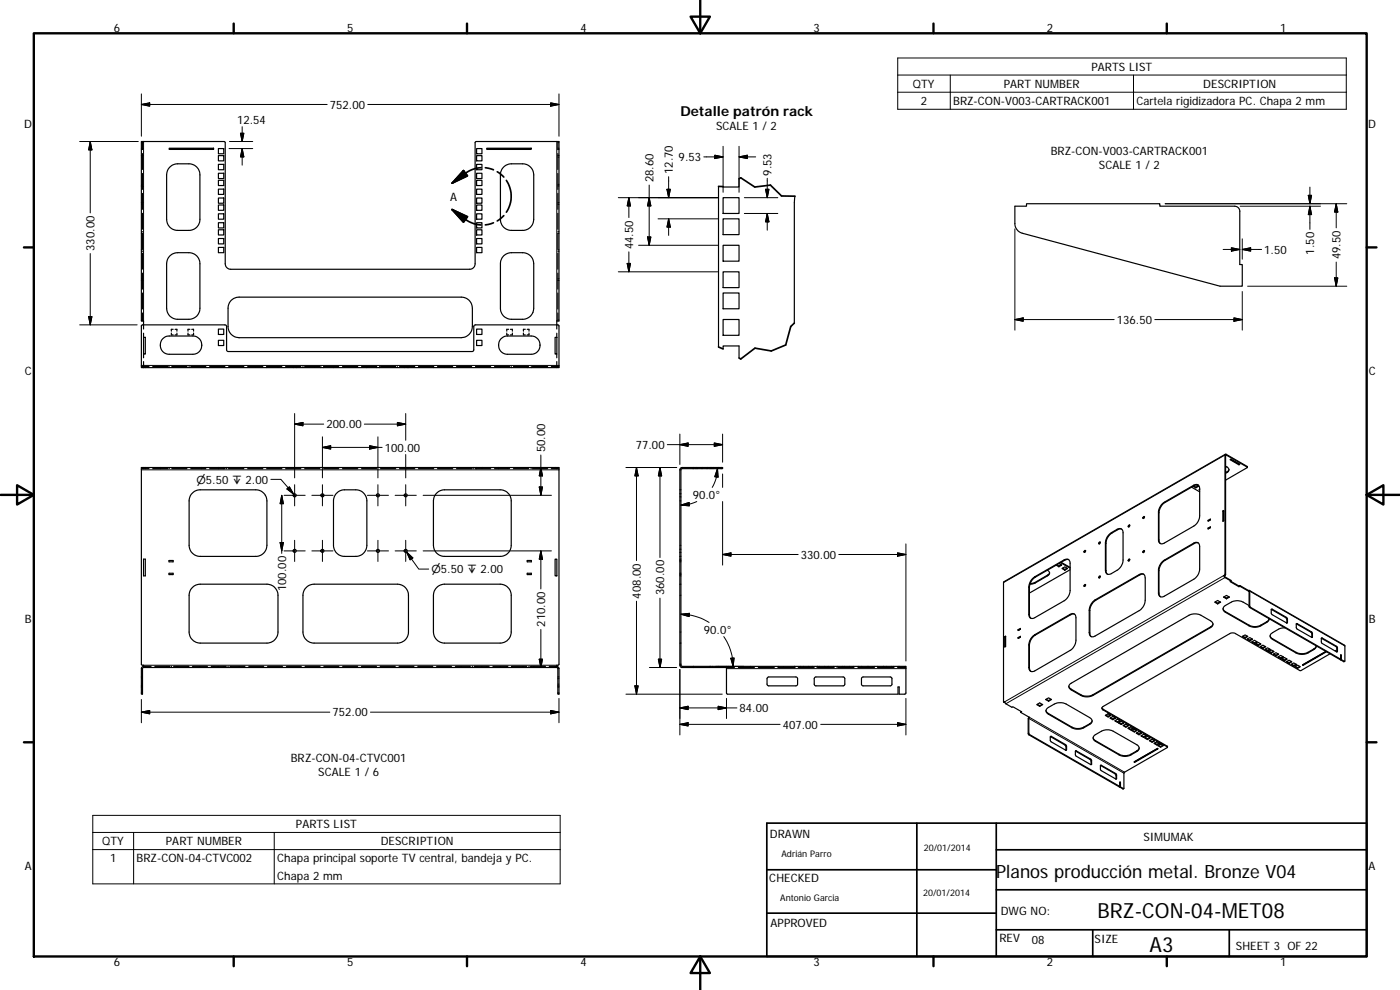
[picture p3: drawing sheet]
<svg xmlns="http://www.w3.org/2000/svg" width="420mm" height="297mm" viewBox="0 0 420 297" stroke-linecap="round" stroke-linejoin="round" font-family="sans-serif">
<g fill="none" stroke="#000" stroke-width=".36">
<path d="M42.4 44.5h.1M42.4 44.8h.1M42.4 55.8h.1M42.4 46.6h.1M42.7 44.5h.1M42.7 55.8h.1M42.7 46.6h.1M42.8 42.5l-.1 2.3M42.8 46.1v4.7M42.8 52v4.8M42.8 58v4.8M50.8 44.5h13.3v.3h-13.3z"/>
<path d="M51 50.1l.7-.5 1.2-.4 3.8-.1a3.3 3.3 0 0 1 3.3 3.4v13.3a3.3 3.3 0 0 1-3.3 3.3h-3.4a3.3 3.3 0 0 1-3.3-3.3v-13.3l.3-1.3zM65.5 44.6h1.7v1.5h-1.7zM65.5 49.3h1.7v1.6h-1.7zM65.5 54.1h1.7v1.6h-1.7zM65.5 59.4h1.7v1.6h-1.7zM65.5 56.7h1.7v1.6h-1.7zM65.5 52h1.7v1.6h-1.7zM65.5 46.7h1.7v1.6h-1.7zM143 44.6h1.6v1.5h-1.6zM143 49.3h1.6v1.6h-1.6zM143 54.1h1.6v1.6h-1.6zM143 59.4h1.6v1.6h-1.6z"/>
<path d="M143 56.7h1.6v1.6h-1.6zM143 52h1.6v1.6h-1.6zM143 46.7h1.6v1.6h-1.6zM146.1 44.5h13.3v.3h-13.3zM151.1 50.1l.8-.5 1.2-.4 3.7-.1a3.3 3.3 0 0 1 3.4 3.4v13.3a3.3 3.3 0 0 1-3.4 3.3h-3.3a3.3 3.3 0 0 1-3.3-3.3v-13.8l.4-1.2zM167.4 42.5l.1 2.3M167.4 46.1v4.7M167.4 52v4.8M167.4 58v4.8M167.4 44.5h.1M167.4 46.6h.1M167.4 55.8h.1"/>
<path d="M167.6 44.5h.2M167.6 44.8h.2M167.6 46.6h.2M167.6 55.8h.2M215.6 55.9v48.2M217 59.3h4.8v4.8h-4.8zM221.8 53.7v2.4l-4.8-.1M238.6 58.9l-.2 1.9v36.1M42.4 70h.1M42.4 75h.1M42.4 60.8h.1M42.7 70l.1 4.8"/>
<path d="M42.7 75h.1M42.7 60.8h.1M42.8 64v4.8M42.8 76v4.8M51 76.8l.7-.6 1.2-.4h3.8a3.3 3.3 0 0 1 3.3 3.3v13.4a3.3 3.3 0 0 1-3.3 3.3h-3.4a3.3 3.3 0 0 1-3.3-3.3v-13.4l.3-1.2zM65.5 71.6h1.7v1.6h-1.7zM65.5 64.2h1.7v1.6h-1.7zM65.5 68.9h1.7v1.6h-1.7zM65.5 66.8h1.7v1.6h-1.7zM65.5 61.5h1.7v1.6h-1.7zM65.5 74.2h1.7v1.6h-1.7zM143 71.6h1.6v1.6h-1.6z"/>
<path d="M143 64.2h1.6v1.6h-1.6zM143 68.9h1.6v1.6h-1.6zM143 66.8h1.6v1.6h-1.6zM143 61.5h1.6v1.6h-1.6zM143 74.2h1.6v1.6h-1.6zM151.1 76.8l.8-.6 1.2-.4h3.7a3.3 3.3 0 0 1 3.4 3.3v13.4a3.3 3.3 0 0 1-3.4 3.3h-3.3a3.3 3.3 0 0 1-3.3-3.3v-13.8l.4-1.2zM167.4 64v4.8M167.4 76v4.8M167.4 60.8h.1M167.4 75h.1M167.5 70l-.1 4.8M167.6 60.8h.2"/>
<path d="M167.6 75h.2M167.6 70h.2M217 65.7h4.8v4.7h-4.8zM217 73.6h4.8v4.8h-4.8zM304.6 61.9h3.5v-.8h40v.8h22.5a1.56 1.56 0 0 1 1.5 1.5v16h.7v6.5h-6.6l-59.4-15.9a3.1 3.1 0 0 1-2.2-2.9zM42.4 84.1h.1M42.5 97.6l25.2-.1 .3 .5v7l.5 .5h73.2l.5-.5v-7l.2-.4 25-.1 .4 .3v12.5h-125.4zM42.7 84.1h.1M42.8 82v4.7M42.8 87.9v4.8M42.8 93.9v2.4M43.1 98.7v-2.4h-.7v-53.8h24.9l.3 .2v36.4a1.65 1.65 0 0 0 1.6 1.7h71.7a1.65 1.65 0 0 0 1.7-1.7v-36.4l.3-.2h24.9v53.8h-.7v2.4"/>
<path d="M43.1 100v1.2M51.4 99.9v.6h.6M52 98.8h-.6v.6M52.5 98.8h.6v.6M53.1 99.9v.6h-.6M56.4 99.9v.6h.6M57 98.8h-.6v.6M57.5 98.8h.6v.6M58.1 99.9v.6h-.6M65.5 98.7h1.7v1.7h-1.7zM69.4 90.1l1.1-.7 1.3-.2h66.6a3.3 3.3 0 0 1 3.4 3.3v5.5a3.4 3.4 0 0 1-3.4 3.3h-66.6a3.3 3.3 0 0 1-3.4-3.3l.1-5.9 .4-1.3zM143 98.7h1.6v1.7h-1.6z"/>
<path d="M152.1 99.9v.6h.5M152.6 98.8h-.5v.6M153.2 98.8h.6v.6M153.8 99.9v.6h-.6M157.1 99.9v.6h.5M157.6 98.8h-.5v.6M158.2 98.8h.6v.6M158.8 99.9v.6h-.6M167.1 100v1.2M167.4 82v4.7M167.4 87.9v4.8M167.4 93.9v2.4"/>
<path d="M167.4 84.1h.1M167.6 84.1h.2M217 81.6h4.8v4.7h-4.8zM217 95.9h4.8v4.7h-4.8zM217 87.9h4.8v4.7h-4.8zM42.4 110h2.3M43.1 109.9v.2M43.1 101.2h.5v5h-.5zM43.1 106.2v1.2M43.1 108.5v1.2M43.1 110.2v.1M43.6 110v.1"/>
<path d="M43.6 110.2v.1M45.8 110h4.6M48.8 101.7l.9-.7 .7-.2h7.5a2.74 2.74 0 0 1 2.6 2.8 2.74 2.74 0 0 1-2.6 2.7h-7.1a2.76 2.76 0 0 1-2.5-1.6 2.76 2.76 0 0 1 .5-3zM50.7 110v.1M50.7 110.2v.1M51.6 110h4.5M52 110v.1M52 110.2v.1M56.8 110v.1M56.8 110.2v.1M57.2 110h4.6M62.9 110h4.6"/>
<path d="M65.5 102.1h1.7v1.6h-1.7zM68.6 110h4.6M74.3 110h4.6M80 110h4.6M80.1 110v.1M80.1 110.2v.1M83.4 110v.1M83.4 110.2v.1M85.7 110h4.6M88 110v.1M88 110.2v.1M88.9 110v.1"/>
<path d="M88.9 110.2v.1M90.9 110v.1M90.9 110.2v.1M91.4 110h4.6M96.3 110v.1M96.3 110.2v.1M97.1 110h4.6M97.2 110v.1M97.2 110.2v.1M100.1 110v.1M100.1 110.2v.1M102.8 110h4.6"/>
<path d="M108.5 110h4.6M110.1 110v.1M110.1 110.2v.1M113 110v.1M113 110.2v.1M113.9 110v.1M113.9 110.2v.1M114.2 110h4.6M119.9 110h4.6M121.3 110v.1M121.3 110.2v.1M122.2 110v.1"/>
<path d="M122.2 110.2v.1M122.6 110v.1M122.6 110.2v.1M125.6 110h4.6M130.1 110v.1M130.1 110.2v.1M131.3 110h4.6M137 110h4.6M142.7 110h4.6M143 102.1h1.6v1.6h-1.6zM148.4 110h4.5M150.3 101.7l.9-.7 .7-.2h7.5a2.74 2.74 0 0 1 2.7 2.8 2.74 2.74 0 0 1-2.7 2.7h-7.1a2.76 2.76 0 0 1-2.5-1.6 2.76 2.76 0 0 1 .5-3z"/>
<path d="M153.4 110v.1M153.4 110.2v.1M154.1 110h4.5M158.2 110v.1M158.2 110.2v.1M159.5 110v.1M159.5 110.2v.1M159.8 110h4.5M165.5 110h2.3M166.6 101.2h.5v5h-.5zM166.6 110v.1M166.6 110.2v.1"/>
<path d="M167.1 109.9v.1M167.1 106.2v1.2M167.1 108.5v1.2M167.1 110.2v.1M217 104.7v-.9h4.8v3.6M367.7 136.3l-66.5 38.3v36h.3l.3 .5 1.9 1.1 .3-.2 2.6 1.6-.2 .2M367.8 139.9l.2 .1a1.01 1.01 0 0 1 .8 1.1 1.01 1.01 0 0 1-1 .9M369.2 137.9l.2-.1 2.7 1.5-.3 .2zM369.3 137.8l2.6 1.4M371.8 139.3v.2M42.4 140.6h2.3M43.1 140.3v.1"/>
<path d="M43.1 140.5v.1M43.6 140.3v.1M43.6 140.5v.1M45.8 140.6h4.6M48.1 140.3v.1M48.1 140.5v.1M51.6 140.6h4.5M57.2 140.6h4.6M57.4 148.3l1-.9 1.3-.4h17.1a3.4 3.4 0 0 1 3.3 3.3v13.3a3.3 3.3 0 0 1-3.3 3.3h-16.7a3.3 3.3 0 0 1-3.3-3.3v-13.3l.2-1.3zM60.5 140.3v.1M60.5 140.5v.1M62.9 140.6h4.6"/>
<path d="M65.5 140.3v.1M65.5 140.5v.1M67.2 140.3v.1M67.2 140.5v.1M68 140.3v.1M68 140.5v.1M68.6 140.6h4.6M74.3 140.6h4.6M80 140.6h4.6M85.7 140.6h4.6M91.4 140.6h4.6M97.1 140.6h4.6"/>
<path d="M100.8 148.3l1-.9 .7-.3 4.3-.1a3.4 3.4 0 0 1 3.3 3.3v13.3a3.3 3.3 0 0 1-3.3 3.3h-3.4a3.3 3.3 0 0 1-3.3-3.3v-13.3l.2-1.3zM102.8 140.6h4.6M108.5 140.6h4.6M114.2 140.6h4.6M119.9 140.6h4.6M125.6 140.6h4.6M131.1 147.9l.7-.5 1.2-.4h17.1a3.4 3.4 0 0 1 3.3 3.3v13.3a3.3 3.3 0 0 1-3.3 3.3h-16.7a3.3 3.3 0 0 1-3.3-3.3v-13.3l.2-1.3zM131.3 140.6h4.6M137 140.6h4.6M142.2 140.3v.1M142.2 140.5v.1M142.7 140.6h4.6"/>
<path d="M143 140.3v.1M143 140.5v.1M144.6 140.3v.1M144.6 140.5v.1M148.4 140.6h4.5M149.6 140.3v.1M149.6 140.5v.1M154.1 140.6h4.5M159.8 140.6h4.5M162.1 140.3v.1M162.1 140.5v.1M165.5 140.6h2.3"/>
<path d="M166.6 140.3v.1M166.6 140.5v.1M167.1 140.3v.1M167.1 140.5v.1M204 149.1h.1M204 148.1h.1M204 147h.1M204.2 140.5l.5-.2h12.2v.3h-12.2l-.3 .2v58.8h-.4v-58.6zM204.2 149.1h.2M204.2 148.1h.2M204.2 147h.2M208 140.3v.1"/>
<path d="M208 140.5v.1M208.1 140.3v.1M208.1 140.5v.1M208.9 140.3v.1M208.9 140.5v.1M210.7 140.3v.1M210.7 140.5v.1M212.2 140.3v.1M212.2 140.5v.1M213.1 140.3v.1M213.1 140.5v.1M213.5 140.3v.1"/>
<path d="M213.5 140.5v.1M214 140.3v.1M214 140.5v.1M215.6 140.3v.1M215.6 140.5v.1M336.6 158.8h-.9l-2 1.1a3.9 3.9 0 0 0-1.8 3.1v8.2l.4 1.1M338.7 157.7l.2-.2a.27 .27 0 0 1 .1 .4 .27 .27 0 0 1-.4 0zM339.1 157.6l-.3 .5M343.2 155h.2a.29 .29 0 0 1 0 .4 .29 .29 0 0 1-.4 0zM343.5 155.1l-.3 .5M348.9 151l9.4-5.4a1.09 1.09 0 0 1 1.2-.1 1.09 1.09 0 0 1 .5 1.1v8.2a3.8 3.8 0 0 1-1.7 3.1l-8.9 5a1.07 1.07 0 0 1-1.2 .2 1.07 1.07 0 0 1-.5-1.2v-8.2a3.8 3.8 0 0 1 1.2-2.7zM357.6 146.2l2.4 1.4"/>
<path d="M358.1 145.9l.8 .5M358.3 145.8l.6 .4 .7-.4M358.9 146.2v.2M359 145.5l.7 .4-.8 .5M359.6 145.5l-1.2 .2-8.8 5.1a4 4 0 0 0-1.8 3v8.2l.5 1.1M360 146.8h.1M360 146.8l-.2 .1 .2 .1M362.6 156.1l.7-.4v.3l-.7 .4zM362.6 158.5l.2 .1M362.6 156.1l.2 .2M362.8 158.6h.1M363.3 158.3v-.2l-.7 .4"/>
<path d="M363.3 158.3l-.5 .3M363.3 158.3l-.7 .4v-.2M367 153.3l.3-.1v3.1l-.3 .1zM367 153.3l.2 .1M367.2 153.4v2.9M367.3 153.4h-.1M367.8 144.1l6.5-3.9-6.5-3.7v35.9l-.3 .4M368.8 140.8l-.2 .4-.8 .6M374.3 140.2v-.3l-6.3-3.6-.3 .1-.1 35.9-.3 .4M43.1 167.8h.5v5h-.5zM50.7 172h1.3v.4h-1.3zM50.7 168.2h1.3v.4h-1.3z"/>
<path d="M57.4 176.6l1-.9 1.3-.4h20.4a3.4 3.4 0 0 1 3.3 3.3v11a3.4 3.4 0 0 1-3.3 3.4h-20a3.4 3.4 0 0 1-3.3-3.4v-11.4zM92.2 176l.8-.5 1.3-.2h25a3.3 3.3 0 0 1 3.3 3.3v11a3.3 3.3 0 0 1-3.3 3.4h-25a3.4 3.4 0 0 1-3.4-3.4v-11.4l.5-1.2zM131.1 176.3l.7-.6 1.2-.4h17.1a3.4 3.4 0 0 1 3.3 3.3v11a3.4 3.4 0 0 1-3.3 3.4h-16.7a3.4 3.4 0 0 1-3.3-3.4v-11l.2-1.3zM158.2 168.2h1.3v.4h-1.3zM158.2 172h1.3v.4h-1.3zM166.6 167.8h.5v5h-.5zM204 175.3h.1M204 172h.1M204 172.4h.1M204 168.2h.1M204 168.6h.1M204 166.9h.1"/>
<path d="M204 165.8h.1M204 164.8h.1M204 172.8h.1M204 167.8h.1M204.2 175.3h.2M204.2 172h.2M204.2 172.4h.2M204.2 168.2h.2M204.2 168.6h.2M204.2 166.9h.2M204.2 165.8h.2M204.2 164.8h.2"/>
<path d="M204.2 172.8h.2M204.2 167.8h.2M310 173.4l9.4-5.4a1.08 1.08 0 0 1 1.2-.1 1.08 1.08 0 0 1 .6 1.1v8.2a3.8 3.8 0 0 1-1.8 3.1l-8.9 5a1.08 1.08 0 0 1-1.2 .2 1.08 1.08 0 0 1-.5-1.2v-8.2a3.9 3.9 0 0 1 1.2-2.7zM314.3 171.1a.87 .87 0 0 1 .7 .8 .87 .87 0 0 1-.6 .9l-4 2.3-1.3 .2M315 171.9l-.4 .5-4 2.4-1.4 .3M317 169.6l.8 .5M317.8 169.8v.3M317.8 169.1l.8 .4-.8 .6M318.3 168.8l2.9 1.7M318.5 168.7l2.7 1.5M318.5 169.4l-.7 .4-.6-.3M318.7 170.6l.9-.5 .8 .5-.8 .5z"/>
<path d="M318.9 170.5l.7 .4 .6-.4M319.6 170.9v.2M320.7 167.9l-1.1 .2-8.9 5.1a3.9 3.9 0 0 0-1.8 3v8.2l.5 1.1M321.2 170.9l-12.3 7M325.5 175.4l.2-.1 .1 .3-.4 .4zM325.8 165.2l-.3 .6M325.8 175.5l-.3 .5M329.9 172.9l.1-.1a.27 .27 0 0 1 .2 .4 .27 .27 0 0 1-.5 .1zM330.2 162.7l-.3 .5M330.2 172.9l-.3 .5M333 160.2l2.3-1.4a1.09 1.09 0 0 1 1.2-.1 1.09 1.09 0 0 1 .5 1.2v8.1a3.8 3.8 0 0 1-1.7 3.1l-1.8 1a1.08 1.08 0 0 1-1.2 .1 1.08 1.08 0 0 1-.5-1.1v-8.2a3.8 3.8 0 0 1 1.2-2.7zM338.7 167.9l.2-.2a.27 .27 0 0 1 .1 .4 .27 .27 0 0 1-.4 .1z"/>
<path d="M339.1 167.8l-.3 .5M343.1 165.4l.2-.2a.27 .27 0 0 1 .1 .4 .27 .27 0 0 1-.4 0zM343.2 172.3l-1.1 .2-13.3 7.6a3.9 3.9 0 0 0-1.7 3.1v7l.4 .8M343.5 165.3l-.3 .5M348.9 168.4l9.4-5.4a1.09 1.09 0 0 1 1.2-.1 1.09 1.09 0 0 1 .5 1.1v6.7a3.8 3.8 0 0 1-1.7 3.1l-8.9 5.1a1.06 1.06 0 0 1-1.2 .1 1.06 1.06 0 0 1-.5-1.1v-6.8a3.8 3.8 0 0 1 1.2-2.7zM359.6 162.9l-1.2 .2-8.8 5.1a3.9 3.9 0 0 0-1.8 3v6.8l.5 1.1M367.2 179.2l.9-.6 .9 .6-.9 .5zM367.3 172.7l2.1 1.4v.2M367.3 172.7l.2 .5 1.9 1.1M367.4 179.1l.7 .4M368.1 179.5v.2M368.8 179.1l-.7 .4"/>
<path d="M369.3 174.4l2.5 1.4 .3-.1M369.4 174.3l-.2 .2 2.6 1.5 .3-.1M371.8 175.8v.2M372.1 175.9l2.6 1.5M372.1 175.7v.2M372.1 175.7l2.6 1.5M374.7 177.2h.4v4.7l.1 .3 27.2 15.6-.2 .1-27.2-15.7-.1-4.8h-.2M374.7 177.2v.2M375 177.2l28.5 16.4 .1 4.8-1-.5M43.6 199.9v.2M45.3 199.9l-2.4 .1-.5 .4v7.9h.4v-7.7l.3-.3M46.5 199.9h4.5"/>
<path d="M50 199.9v.2M50.8 199.9v.2M51.4 199.9v.2M52.1 199.9h4.5M53.1 199.9v.2M56.4 199.9v.2M57.8 199.9h4.5M58.1 199.9v.2M60 199.9v.2M63.4 199.9h4.5M64.1 199.9v.2M65.5 199.9v.2"/>
<path d="M67.2 199.9v.2M67.6 199.9v.2M68.4 199.9v.2M69 199.9h4.5M74.7 199.9h4.5M80.3 199.9h4.5M85.9 199.9h4.5M91.6 199.9h4.5M97.2 199.9h4.5M102.8 199.9h4.5M108.5 199.9h4.5M114.1 199.9h4.5"/>
<path d="M119.7 199.9h4.5M125.4 199.9h4.5M131 199.9h4.5M136.7 199.9h4.5M141.8 199.9v.2M142.3 199.9h4.5M142.6 199.9v.2M143 199.9v.2M144.6 199.9v.2M146.1 199.9v.2M147.9 199.9h4.5M150.2 199.9v.2"/>
<path d="M152.1 199.9v.2M153.6 199.9h4.5M153.8 199.9v.2M157.1 199.9v.2M158.8 199.9v.2M159.2 199.9h4.5M159.4 199.9v.2M160.2 199.9v.2M164.8 199.9l2.5 .1 .4 .4 .1 7.9h-.4v-7.7l-.3-.3M166.6 199.9v.2M204 193h.1M204 199.6l.5 .7h8.6"/>
<path d="M204.2 193h.2M204.4 199.6l.3 .3h8.4M208.1 199.9v.4M213 199.9v.2M213.1 199.9v.4M213.1 199.9h58.8v8l-.4 .4h-1.6v-2.2h-.4v2.2h-51.1l-.4-.4v-8M213.9 199.9v.2M215.5 199.9v.2M218.5 199.9v.2M225.2 199.9v.2M233.5 199.9v.2M238.5 199.9v.2"/>
<path d="M240.1 199.9v.2M241.2 199.9v.2M242.8 199.9v.2M243.8 199.9v.2M245.2 199.9v.2M245.4 199.9v.2M245.9 199.9v.2M247.5 199.9v.2M248.6 199.9v.2M250.2 199.9v.2M251.2 199.9v.2M252.8 199.9v.2"/>
<path d="M253.4 199.9v.2M254.9 199.9v.2M256 199.9v.2M257.6 199.9v.2M258.6 199.9v.2M260.2 199.9v.2M260.8 199.9v.2M262.3 199.9v.2M263.4 199.9v.2M265 199.9v.2M265.2 199.9v.2M266.1 199.9v.2"/>
<path d="M267.7 199.9v.2M268.2 199.9v.2M269.5 199.9v.2M269.8 199.9v.2M269.9 199.9v.2M301.5 191l.2 .1v2.9M301.5 191l.3-.1v3.1l-.3 .1zM301.8 191.1h-.1M305.6 188.9l.6-.3v.2l-.6 .4zM305.6 188.9l.1 .1M305.6 191.3l.6-.4v.2l-.6 .4zM305.6 191.3l.1 .1"/>
<path d="M305.7 189v.1M305.7 191.4h.1M310 190.8l11.2-6.5a1.07 1.07 0 0 1 1.2-.1 1.07 1.07 0 0 1 .5 1.2v6.7a3.8 3.8 0 0 1-1.7 3.1l-10.7 6.1a1.09 1.09 0 0 1-1.2 .1 1.09 1.09 0 0 1-.5-1.2v-6.7a3.8 3.8 0 0 1 1.2-2.7zM322.5 184.3h-.9l-10.9 6.2a3.9 3.9 0 0 0-1.8 3.1v6.7l.5 1.1M327.9 180.6l.7-.6 13.3-7.6a1.08 1.08 0 0 1 1.3-.1 1.08 1.08 0 0 1 .5 1.1v6.7a3.9 3.9 0 0 1-1.8 3.1l-13.3 7.6a1.06 1.06 0 0 1-1.2 .2 1.06 1.06 0 0 1-.5-1.2v-6.7l.3-1.3zM364 187.2l-.5 .8-35.8 20.6-1.3 .3-1.4-.2-3.7-2-.5-.8M364.5 180.7l.9-.5 .9 .5-.9 .5zM364.7 180.6l.7 .4M365.4 181v.2M366.1 180.6l-.7 .4M372.8 191l.9-.5 .8 .5-.8 .5zM373 190.9l.7 .4 .6-.4"/>
<path d="M373.7 191.3v.2M374.2 191.8l.9-.5 .8 .5-.8 .5zM374.4 191.7l.7 .4 .6-.4M374.9 181.7l-1.8-1a3.9 3.9 0 0 0-3.6 0l-1.7 1a1.09 1.09 0 0 0-.7 1 1.09 1.09 0 0 0 .7 1l7.1 4.1a3.7 3.7 0 0 0 3.5 0l2-1.2 .5-1-.5 .8-2 1.2a3.9 3.9 0 0 1-3.5 0l-7.1-4.1-.7-.9M375.1 192.1v.2M375.6 192.6l.9-.5 .8 .5-.8 .5zM375.8 192.5l.7 .4 .6-.4M376.5 192.9v.2M376.8 193.2l.8-.5 .8 .5-.8 .5zM376.9 193.1l.7 .4 .7-.4M377.6 193.5v.2M378.2 194.1l.8-.5 .9 .5-.9 .4z"/>
<path d="M378.3 194l.7 .3 .7-.3M379 194.3v.2M379.6 194.9l.8-.5 .9 .5-.9 .4zM379.8 194.8l.6 .3 .7-.3M380.4 195.1v.2M380.7 195.5l.8-.5 .9 .5-.9 .5zM380.9 195.4l.6 .4 .7-.4M381.2 190.8l.5 .7 7.3 4.2a4.1 4.1 0 0 0 3.5 0l2-1.1 .5-.8M381.5 182.8h.3l4.3 2.5 .3 .4-.1 1.2-4.5-2.5-.3-.4zM381.5 182.8l4.4 2.6 .3 .4v1.1M381.5 195.8v.2M382.1 196.3l.8-.5 .9 .5-.9 .5z"/>
<path d="M382.3 196.2l.6 .4 .7-.4M382.9 196.6v.2M383.5 197.1l.9-.5 .8 .5-.8 .5zM383.7 197l.7 .4 .6-.4M384.4 197.4v.2M384.6 197.8l.9-.5 .8 .5-.8 .5zM384.8 197.7l.7 .4 .6-.4M385.5 198.1v.2M385.7 188.4l-1.7 .3-2.1 1.1a1.07 1.07 0 0 0-.7 1 1.07 1.07 0 0 0 .7 1.1l7.4 4.1a3.9 3.9 0 0 0 3.2-.1l2.2-1.3 .3-.8M386 198.6l.9-.5 .8 .5-.8 .5zM386.2 198.5l.7 .3 .6-.3M386.9 198.8v.3"/>
<path d="M387.4 199.4l.9-.5 .8 .5-.8 .5zM387.6 199.3l.7 .4 .6-.4M388.3 199.7v.2M388.8 199.9l.6 .4 .7-.4M389.1 187.2l4.4 2.5 .2 .3v1.3M389.1 187.1l4.6 2.6 .2 1.5-.2 .1-4.5-2.6zM396.5 191.5l4.6 2.6 .1 1.5M396.6 191.5l4.6 2.5 .1 1.6-4.6-2.6zM398.1 195.5l-7 4.1-.2-.1 7-4-6.8 3.9v.2M399.2 196.2l-9 5-19.4-11.1a1.77 1.77 0 0 0-1.7 0l-38.1 21.9a.54 .54 0 0 0-.3 .5 .54 .54 0 0 0 .3 .5l19.4 11.2-13 7.5-.1 4.9-1-.5M401.2 195l-.5 .3M402.4 196.7h.1"/>
<path d="M402.4 198l.9 .5 .3-.1M402.6 197.9l-.2 .1M402.6 196.6v1.3M402.6 196.6l-.2-.1v1.5M402.6 196.6l-.2 .1M42.4 206.1h.1M42.4 205.8h.1M42.4 203.1h.1M42.7 206.1h.1M42.7 205.8h.1M42.7 203.1h.1M43.1 200.3h124"/>
<path d="M43.6 200.2v.1M50 200.2v.1M50.8 200.2v.1M51.4 200.2v.1M53.1 200.2v.1M56.4 200.2v.1M58.1 200.2v.1M60 200.2v.1M64.1 200.2v.1M65.5 200.2v.1M67.2 200.2v.1M67.6 200.2v.1"/>
<path d="M68.4 200.2v.1M141.8 200.2v.1M142.6 200.2v.1M143 200.2v.1M144.6 200.2v.1M146.1 200.2v.1M150.2 200.2v.1M152.1 200.2v.1M153.8 200.2v.1M157.1 200.2v.1M158.8 200.2v.1M159.4 200.2v.1"/>
<path d="M160.2 200.2v.1M166.6 200.2v.1M167.1 200.3a.53 .53 0 0 1 0-.6 .53 .53 0 0 1 .5-.2l.2-59.2h-125.4l.1 59.2a.53 .53 0 0 1 .5 .2 .53 .53 0 0 1 .1 .6M167.4 206.1h.1M167.4 203.1h.1M167.4 205.8h.1M167.6 206.1h.2M167.6 203.1h.2M167.6 205.8h.2M213 200.2v.1M213.1 200.3h7.3M213.9 200.2v.1"/>
<path d="M215.5 200.2v.1M218.5 200.2v.1M221.6 200.3h4.8M225.2 200.2v.1M227.6 200.3h4.8M230.4 203.2l8.6-.1 .3 .4v1.9l-.4 .4h-8.3l-.4-.5v-1.7zM233.5 200.2v.1M233.6 200.3h4.8M238.5 200.2v.1M239.6 200.3h4.7M240.1 200.2v.1M241.2 200.2v.1"/>
<path d="M242.8 200.2v.1M243.8 200.2v.1M244.5 203.3l.4-.2h8.3l.3 .5v1.7l-.5 .5h-8.3l-.3-.5zM245.2 200.2v.1M245.4 200.2v.1M245.5 200.3h4.8M245.9 200.2v.1M247.5 200.2v.1M248.6 200.2v.1M250.2 200.2v.1M251.2 200.2v.1M251.5 200.3h4.8"/>
<path d="M252.8 200.2v.1M253.4 200.2v.1M254.9 200.2v.1M256 200.2v.1M257.5 200.3h4.8M257.6 200.2v.1M258.6 203.3l.4-.2h8.3l.4 .4v1.9l-.5 .4h-8.3l-.4-.5zM258.6 200.2v.1M260.2 200.2v.1M260.8 200.2v.1M262.3 200.2v.1M263.4 200.2v.1"/>
<path d="M263.5 200.3h4.8M265 200.2v.1M265.2 200.2v.1M266.1 200.2v.1M267.7 200.2v.1M268.2 200.2v.1M269.5 200.3h2.4M269.5 200.2v.1M269.8 200.2v.1M269.9 200.2v.1M301.2 210.7l.3 .1M301.6 210.7l-.1 .1"/>
<path d="M306.4 213.8l2.5 1.4-.1 .4v4.4l.1 .4 27.2 15.6-.2 .1-27.1-15.6-.2-.3v-4.5l.2-.5M306.4 213.5v.3M311.1 211.4l.9-.5 .9 .5-.9 .5zM311.3 211.3l.7 .4M312 211.7v.2M312.7 211.3l-.7 .4M313.8 209.9l.9-.5 .9 .5-.9 .5zM313.9 213.2l.5 .7 7.3 4.3a4 4 0 0 0 3.5 0l2.3-1.4 .3-.6M314 209.8l.7 .4M314.2 212.6l2.8-1.6 2.1-.1 7.9 4.4a1.08 1.08 0 0 1 .8 1 1.08 1.08 0 0 1-.8 1.1l-2.7 1.3h-1.7l-7.9-4.4a1.03 1.03 0 0 1-.5-1.7zM314.7 210.2v.2M315.4 209.8l-.7 .4"/>
<path d="M321.1 205.3l35.7-20.7a4.1 4.1 0 0 1 3.6 0l2.9 1.7a1.07 1.07 0 0 1 .7 1 1.07 1.07 0 0 1-.7 1l-35.3 20.4a4.1 4.1 0 0 1-3.6 0l-2.9-1.7a1.05 1.05 0 0 1-.4-1.7zM330.7 212.4l.3 .4 19.3 11.1 .1 .3M331.7 214.7l.9-.5 .8 .5-.8 .4zM331.9 214.5l.7 .4 .6-.4M332.6 214.9v.2M333.1 215.5l.9-.5 .8 .5-.8 .4zM333.3 215.3l.7 .4 .6-.4M334 215.7v.2M334.5 216.3l.9-.5 .8 .5-.8 .4zM334.7 216.2l.7 .4 .6-.4M335.4 216.6v.1M335.6 216.9l.9-.5 .8 .5-.8 .5z"/>
<path d="M335.8 216.8l.7 .4 .7-.4M336.5 217.2v.2M337 217.7l.9-.5 .9 .5-.9 .5zM337.2 217.6l.7 .4 .7-.4M337.9 218v.2M338.5 218.5l.8-.4 .9 .4-.9 .5zM338.7 218.4l.6 .4 .7-.4M339.3 218.8v.2M339.6 219.2l.8-.5 .9 .5-.9 .4zM339.8 219.1l.6 .4 .7-.4M340.4 219.5v.1M341 220l.8-.5 .9 .5-.9 .5z"/>
<path d="M341.2 219.9l.6 .4 .7-.4M388.6 200l.8-.4 .8 .4-.8 .5zM389.4 200.3v.2M315.2 221l4.4 2.5 .3 .5v1.1M315.3 220.9l4.5 2.5 .3 .5v1.1l-.3 .1-4.4-2.6-.2-.4zM322.8 225.3l4.6 2.7v1.4M322.8 225.3l4.6 2.6 .2 1.5h-.3l-4.4-2.6zM328.1 221.3l.7 1 7.1 4a3.9 3.9 0 0 0 3.5 0l2-1.2 .5-.7M328.5 220.6l2-1.2a3.9 3.9 0 0 1 3.6 0l7.1 4.1a1.09 1.09 0 0 1 .7 1 1.09 1.09 0 0 1-.7 1l-1.8 1a3.7 3.7 0 0 1-3.5 0l-7.1-4.1a1.06 1.06 0 0 1-.7-.8 1.06 1.06 0 0 1 .4-1zM330.3 229.7l4.4 2.5 .2 .3v1.3M330.3 229.6l4.7 2.6 .1 1.5h-.3l-4.4-2.5zM336.1 236.2l.9 .5 .3-.1"/>
<path d="M336.3 234.7v1.4M336.3 234.7l-.2 .1M336.3 236.1l-.2 .1M336.3 234.7l-.2-.1v1.6M340.3 228.6l7.1-4 .2 .1-7.1 4zM340.5 228.5v.2M341.8 220.3v.2M342.4 220.8l.8-.5 .9 .5-.9 .5zM342.6 220.7l.6 .4 .7-.4M343.2 221.1v.2M343.5 221.4l.9-.5 .8 .5-.8 .5zM343.7 221.3l.7 .4 .6-.4"/>
<path d="M344.4 221.7v.2M344.9 222.3l.9-.5 .8 .5-.8 .4zM345.1 222.1l.7 .4 .6-.4M345.8 222.5v.2M346.3 223.1l.9-.5 .8 .5-.8 .4zM346.5 222.9l.7 .4 .6-.4M347.2 223.3v.2M347.4 224.6l-6.9 3.9M347.4 223.7l.9-.5 .9 .5-.9 .5zM347.6 223.6l.7 .4 .7-.4M348.3 224v.2"/>
<circle cx="88.4" cy="148.6" r=".45"/>
<circle cx="96.8" cy="148.6" r=".46"/>
<circle cx="113.4" cy="148.6" r=".46"/>
<circle cx="121.7" cy="148.6" r=".45"/>
<circle cx="88.4" cy="165.3" r=".45"/>
<circle cx="96.8" cy="165.3" r=".46"/>
<circle cx="113.4" cy="165.3" r=".46"/>
<circle cx="121.7" cy="165.3" r=".45"/>
<circle cx="325.5" cy="165.4" r=".28"/>
<circle cx="330" cy="162.8" r=".29"/>
</g>
<g fill="none" stroke="#000" stroke-width=".3">
<path d="M269.4 17.4h134.6v15.4h-134.6zM42.4 28.2v12.7M42.4 31.3l2.5-.4v1zM42.4 31.3h55.8M72.2 40h1l-.5 2.5zM72.7 38v4.5M110.4 31.3h57.4M165.3 30.9l2.5 .4-2.5 .6zM167.8 28.2v12.7M269.4 22.5h134.6M269.4 27.7h134.6M285.2 22.5v10.3"/>
<path d="M340.2 22.5v10.3M23.9 42.5h17.6M27.1 42.5v21.4M27.1 42.5l.5 2.5h-1zM42.4 47.1h.1M42.4 55.3h.1M42.4 42.8h.1M42.7 47.1h.1M42.7 55.3h.1M42.7 42.8h.1M43.1 42.5v53.8M68.7 44.6h7.2"/>
<path d="M68.9 42.5h7M72.7 44.6v5M72.7 44.6l.5 2.5h-1zM167.1 42.5v53.8M167.4 55.3h.1M167.4 42.8h.1M167.4 47.1h.1M167.6 55.3h.2M167.6 42.8h.2M167.6 47.1h.2M185.6 59.3h29.8M188.7 59.3v6"/>
<path d="M188.7 59.3l.5 2.5h-1zM194.8 55.5v18.1M194.8 59.3l.5 2.5h-1zM200.2 56.8h1l-.5 2.5zM200.7 53v6.3M211.2 47.1h5.8M214.5 46.6l2.5 .5-2.5 .5zM217 43.9v13.8M221.8 47.1h5M221.8 43.9v13.8M221.8 47.1l2.5-.5v1zM223.4 59.3h10"/>
<path d="M229.8 56.8h1l-.5 2.5zM230.3 53.5v5.8M392.6 58.6h1l-.5 2.5zM393.1 56.1v5M27.1 76.1v21.4M42.4 69.5h.1M42.4 61.3h.1M42.4 75.5h.1M42.7 69.5h.1M42.7 61.3h.1M42.7 75.5h.1M167.4 61.3h.1"/>
<path d="M167.4 75.5h.1M167.4 69.5h.1M167.6 61.3h.2M167.6 75.5h.2M167.6 69.5h.2M188.2 79h1l-.5 2.6zM188.7 75.6v6M191.7 73.6h23.7M194.3 71.1h1l-.5 2.5zM197.5 65.7h17.9M200.7 65.7v4.9M200.7 65.7l.5 2.4h-1z"/>
<path d="M223.4 64.1h10M230.3 64.1v5M230.3 64.1l.5 2.5h-1zM304.6 68.7v30.4M349.7 61.1h54.5M367.1 74.8h5M369.6 74.3l2.5 .5-2.5 .6zM372.2 61.9h24.1M372.8 71.7v6.1M372.8 74.8l2.5-.5v1.1zM372.8 74.8h5.8M393.1 61.9l.5 2.5h-1z"/>
<path d="M393.1 61.9v6.9M401 78.6v7.3M401 61.1v7.3M401 61.1l.5 2.5h-1zM23.9 97.5h17.3M26.6 95h1l-.5 2.5zM42.4 83.6h.1M42.4 96h.1M42.7 83.6h.1M42.7 96h.1M167.4 83.6h.1M167.4 96h.1"/>
<path d="M167.6 83.6h.2M167.6 96h.2M185.6 81.6h29.8M304.6 95.9l2.5-.5v1zM304.6 95.9h29.8M346.6 95.9h26.2M370.3 95.4l2.5 .5-2.5 .5zM372.8 87.5v11.6M374.4 85.9h29.8M400.5 83.4h1l-.5 2.5zM42.4 109.6h125.4M42.8 110v.1"/>
<path d="M42.8 110.2v.1M60.1 110v.1M60.1 110.2v.1M76.8 110v.1M76.8 110.2v.1M94.3 110v.1M94.3 110.2v.1M103.4 110v.1M103.4 110.2v.1M106.8 110v.1M106.8 110.2v.1M119.3 110v.1"/>
<path d="M119.3 110.2v.1M133.4 110v.1M133.4 110.2v.1M150.1 110v.1M150.1 110.2v.1M167.4 110v.1M167.4 110.2v.1M88.4 127.3l2.5-.6v1.1zM88.4 127.3h8.7M88.4 124.1v19.3M96.8 134.2l2.4-.5v1zM96.8 134.2h17.9"/>
<path d="M96.8 131.1v12.3M109.3 127.3h12.5M110.9 133.7l2.5 .5-2.5 .5zM113.4 131.1v12.3M119.3 126.7l2.5 .6-2.5 .5zM121.8 124.1v8M121.8 136.4v7M162.3 136.5v12.1M200.3 133.4h16.6M204 133.4l2.5-.5v1zM204 130.2v9.2M214.4 132.9l2.5 .5-2.5 .5z"/>
<path d="M216.9 130.2v8.5M368 136.3l-.2 .3-.2-.1-66.4 38.3M374.3 139.9v.2M42.4 141h125.4M42.8 140.3v.1M42.8 140.5v.1M50.8 140.3v.1M50.8 140.5v.1M57.9 140.3v.1M57.9 140.5v.1M67.5 140.3v.1M67.5 140.5v.1"/>
<path d="M68.5 140.3v.1M68.5 140.5v.1M81.3 143.8h3l3.8 4.5M84.5 148.6v17.5M84.5 148.6l.6 2.5h-1zM85.2 148.6h6.4M86.1 146.7l.8-.6 1.2 2.2zM88.4 145.4v6.4M93.6 148.6h6.3M96.8 145.4v6.4M110.2 148.6h6.4M113.4 145.4v6.4"/>
<path d="M118.6 148.6h6.3M121.8 145.4v6.4M127 148.6h38.5M141.7 140.3v.1M141.7 140.5v.1M142.7 140.3v.1M142.7 140.5v.1M152.3 140.3v.1M152.3 140.5v.1M159.4 140.3v.1M159.4 140.5v.1M161.8 146.1h1l-.5 2.5z"/>
<path d="M162.3 140.3l.5 2.5h-1zM167.4 140.3v.1M167.4 140.5v.1M187.8 140.3h15.3M191 140.3v27.9M191 140.3l.5 2.5h-1zM198.1 140.3v27M198.1 140.3l.5 2.5h-1zM204 150.3h.1M204 141h.4M204.2 150.3h.2M204.4 151.6l2.4-.8 .1 1z"/>
<path d="M204.7 140.3v.3M209.1 150.5a11.4 11.4 0 0 1-4.7 1.1M209.4 140.3v.1M209.4 140.5v.1M210.7 140.3v.1M210.7 140.5v.1M210.9 140.3v.1M210.9 140.5v.1M215.3 140.6l.2 2.6-1-.2zM215.3 140.6a11 11 0 0 1-1.2 5l-.3 .6M216.4 140.3v.1M216.4 140.5v.1"/>
<path d="M216.5 140.3v.3M216.9 142.2v4M216.9 150.5v19M333.5 159.8l.2 .1M335.3 158.8l.2 .1M347.7 153.7l.1 .1M349.4 150.7l.2 .1M358.3 145.6l.1 .1M368.2 141.6v.2M84.1 162.8h1l-.6 2.5zM85.2 165.3h6.4M88.4 162.1v6.4"/>
<path d="M93.6 165.3h6.3M96.8 162.1v6.4M110.2 165.3h6.4M113.4 162.1v6.4M118.6 165.3h6.3M121.8 162.1v6.4M122 165.7l3.7 5.1h3M122 165.7l1.9 1.7-.8 .6zM127 165.3h38.5M162.3 165.3v11.4M162.3 165.3l.5 2.5h-1zM198.1 179.5v20.8"/>
<path d="M204 163.6h.1M204 178.6h.1M204.2 163.6h.2M204.2 178.6h.2M216.9 166.4l2.5-.5v1zM216.9 166.4h22.6M251.7 166.4h20.2M269.4 165.9l2.5 .5-2.5 .5zM271.9 163.2v35.1M308.8 176.1l.1 .1M310.5 173.1l.2 .1M310.6 174.8v.1"/>
<path d="M314.4 172.6v.2M319.4 168l.2 .1M331.8 171.1l.1 .1M331.8 162.9l.1 .1M341.9 172.4l.2 .1M347.7 177.9l.1 .1M347.7 161.9l.1 .1M347.7 171.1l.1 .1M349.4 168.1l.2 .1M358.3 163l.1 .1M367.3 172.7l-65.8 37.9M367.5 172.6l.1 .1"/>
<path d="M367.6 172.3l.2 .1M367.6 173.3l-65.7 37.9M374.7 177.4l.2 .1M375.1 177.4l28.5 16.4M43.1 199.6h124M53.3 199.9v.2M56.7 199.9v.2M67.3 199.9v.2M69.2 199.9v.2M71.8 199.9v.2M138.4 199.9v.2M140.9 199.9v.2"/>
<path d="M142.9 199.9v.2M153.5 199.9v.2M156.8 199.9v.2M161.8 197.8h1l-.5 2.5zM162.3 188.9v11.4M191 180.4v27.9M197.6 197.8h1l-.5 2.5zM204 189.6h.1M204 199.3h.4M204.2 189.6h.2M204.4 184.3l2.5-.3-.1 1zM204.4 184.3a16.2 16.2 0 0 1 8.4 2.5"/>
<path d="M214.7 199.9h8.5M216.4 199.9v.2M217.2 191a15.8 15.8 0 0 1 2.8 8.9M219.3 197.5l1-.1-.3 2.5zM221.9 199.9v.2M235.2 199.9v.2M248.5 199.9v.2M261.9 199.9v.2M271.5 199.9v.2M308.8 193.5l.1 .1M308.8 184.3l.1 .1M310.5 190.4l.2 .1"/>
<path d="M321.2 184.3l.1 .1M326.9 183.1l.2 .1M326.9 189.8l.2 .1M328.6 180l.2 .1M363.3 188.1v.2M367.8 183.5v.2M374.9 187.6v.2M375.1 181.9l-.2 .1M375.2 182.2l-.1 .1M378.4 187.6v.2M380.1 186.6v.2M381.8 182.8l-.2 .1"/>
<path d="M381.9 191.7v.2M386.1 185.3l-.2 .1M386.4 186.8l-.2 .1M386.4 185.7l-.2 .1M389 195.7v.2M389.3 187.1l-.2 .1M392.5 195.7v.2M393.6 189.6l-.1 .1M393.9 191.1l-.2 .1M393.9 190.1l-.2 .1M394.3 194.7v.2M396.8 191.4l-.2 .1"/>
<path d="M401.1 193.9l-.1 .1M401.4 195.4l-.2 .1M401.4 194.4l-.2 .1M403.4 198.4l-.1 .1M42.4 203.6h.1M42.4 207.9h.4M42.4 205.3h.1M42.4 213.7l2.5-.5v1zM42.4 213.7h56.6M42.4 200.6h.1M42.4 209.9v7M42.7 203.6h.1"/>
<path d="M42.7 205.3h.1M42.7 200.6h.1M53.3 200.2v.1M56.7 200.2v.1M67.3 200.2v.1M69.2 200.2v.1M71.8 200.2v.1M111.2 213.7h56.6M138.4 200.2v.1M140.9 200.2v.1M142.9 200.2v.1M153.5 200.2v.1"/>
<path d="M156.8 200.2v.1M165.3 213.2l2.5 .5-2.5 .5zM167.4 200.6h.1M167.4 203.6h.1M167.4 207.9h.4M167.4 205.3h.1M167.6 200.6h.2M167.6 203.6h.2M167.6 205.3h.2M167.8 209.5v7.4M187.8 208.3h29M190.5 205.8h1l-.5 2.5z"/>
<path d="M194.9 200.3h8.2M204 217.3l2.5-.5v1zM204 212.4l2.5-.5v1zM204 217.3h30.1M204 212.4h17.2M204 200.9v19.6M215.5 211.9l2.5 .5-2.5 .5zM216.4 200.2v.1M218 209.5v6.1M218 200.6h53.9M221.9 200.2v.1M235.2 200.2v.1"/>
<path d="M246.3 217.3h25.6M248.5 200.2v.1M261.9 200.2v.1M269.4 216.8l2.5 .5-2.5 .5zM271.5 200.2v.1M271.9 209.5v11M301.3 210.7l.2 .1M308.8 215.6l28.5 16.4M308.8 200.2l.1 .1M308.9 215.2l28.6 16.5M314.7 214.1v.2M321.5 206.8v.2"/>
<path d="M321.7 218.2v.2M324.4 208.5v.2M325.2 218.2v.2M327 217.2v.2M328 208.5v.2M331 212.8v.2M308.8 220l-.2 .2M308.9 220.4l-.1 .1M315.5 220.9l-.2 .1M319.8 223.4l-.2 .1M320.1 223.9l-.2 .1M320.1 224.9l-.2 .1"/>
<path d="M323 225.3l-.2 .1M327.3 227.8l-.2 .1M327.6 228.2l-.2 .1M327.6 229.3l-.2 .1M328.8 222.2v.2M330.5 229.6l-.1 .1M334.8 232.1l-.1 .1M335.1 233.6l-.2 .1M335.1 232.6l-.2 .1M335.9 226.3v.2M337.1 236.6l-.1 .1M339.4 226.3v.2"/>
<path d="M341.2 225.3v.2M350.3 223.9v.2M27.8 244.6h140.3v20.6h-140.3zM27.8 249.8h140.3M27.8 254.9h140.3M40.1 249.8v15.4M82.3 249.8v15.4"/>
</g>
<circle cx="336.1" cy="234.8" r=".18" fill="#000"/>
<g fill="none" stroke="#000" stroke-width=".51">
<path d="M139.1 51.2l1.2 1.6-4.6 2.2zM144.4 50.3a8.6 8.6 0 0 0-4.7 1.7l-4 3M145.7 50.3l2.4 .6M149.2 51.5l2 1.6M152 54.1a8.6 8.6 0 0 1 0 9.6M215.6 55.9l1.4 .1M221.8 53.7l.5-.4 4.2 2.8 4.7-.6 3.4 3.3 4 .1M135.7 62.9l4 2.9a8.6 8.6 0 0 0 4.7 1.7M135.7 62.9l4.6 2.1-1.2 1.7zM148.1 66.8l-2.4 .7M151.2 64.7l-2 1.6M238.4 96.9l-1.1 1.1-1.5 5.5-4.3 1.8-4.9-.8-4.3 3.2-.5-.3"/>
<path d="M215.6 104.1l1.4 .6M230.1 247h180.1v40h-180.1zM275.2 247v40M299 255h111.2M299 247v40M230.1 274h68.9M230.1 261h68.9M299 279h111.2M299 267h111.2M327.9 279v8M368.9 279v8"/>
</g>
<g fill="none" stroke="#000" stroke-width=".71">
<path d="M10.1 10h400.1v277h-400.1zM70.1 7.1v2.9M140.2 7.1v2.9M207.3 5h5.8l-2.9 5zM210.2 0v10M280.2 7.1v2.9M350.2 7.1v2.9M7.2 74.2h2.9M410.2 74.2h2.9M.2 148.5h9.9M5.1 145.6l5 2.9-5 2.9zM410.2 148.5l5-2.9v5.8z"/>
<path d="M410.2 148.5h9.9M7.2 222.7h2.9M410.2 222.7h2.9M70.1 287v2.9M140.2 287v2.9M210.2 287l2.9 5h-5.8zM210.2 287v10M280.2 287v2.9M350.2 287v2.9"/>
</g>
<path d="M139.1 51.2l1.2 1.6-4.6 2.2zM135.7 62.9l4.6 2.1-1.2 1.7z" fill="#000" stroke="#000" stroke-width=".51"/>
<g fill="#000" stroke="#000" stroke-width=".3">
<path d="M42.4 31.3l2.5-.4v1zM72.2 40h1l-.5 2.5zM165.3 30.9l2.5 .4-2.5 .6zM27.1 42.5l.5 2.5h-1zM72.7 44.6l.5 2.5h-1zM200.2 56.8h1l-.5 2.5zM214.5 46.6l2.5 .5-2.5 .5zM221.8 47.1l2.5-.5v1zM229.8 56.8h1l-.5 2.5zM392.6 58.6h1l-.5 2.5zM188.2 79h1l-.5 2.6zM188.7 59.3l.5 2.5h-1z"/>
<path d="M194.3 71.1h1l-.5 2.5zM194.8 59.3l.5 2.5h-1zM200.7 65.7l.5 2.4h-1zM230.3 64.1l.5 2.5h-1zM369.6 74.3l2.5 .5-2.5 .6zM372.8 74.8l2.5-.5v1.1zM393.1 61.9l.5 2.5h-1zM401 61.1l.5 2.5h-1zM26.6 95h1l-.5 2.5zM304.6 95.9l2.5-.5v1zM370.3 95.4l2.5 .5-2.5 .5zM400.5 83.4h1l-.5 2.5z"/>
<path d="M88.4 127.3l2.5-.6v1.1zM96.8 134.2l2.4-.5v1zM110.9 133.7l2.5 .5-2.5 .5zM119.3 126.7l2.5 .6-2.5 .5zM204 133.4l2.5-.5v1zM214.4 132.9l2.5 .5-2.5 .5zM84.5 148.6l.6 2.5h-1zM86.1 146.7l.8-.6 1.2 2.2zM161.8 146.1h1l-.5 2.5zM162.3 140.3l.5 2.5h-1zM191 140.3l.5 2.5h-1zM198.1 140.3l.5 2.5h-1z"/>
<path d="M204.4 151.6l2.4-.8 .1 1zM215.3 140.6l.2 2.6-1-.2zM84.1 162.8h1l-.6 2.5zM122 165.7l1.9 1.7-.8 .6zM162.3 165.3l.5 2.5h-1zM216.9 166.4l2.5-.5v1zM269.4 165.9l2.5 .5-2.5 .5zM161.8 197.8h1l-.5 2.5zM197.6 197.8h1l-.5 2.5zM204.4 184.3l2.5-.3-.1 1zM219.3 197.5l1-.1-.3 2.5zM42.4 213.7l2.5-.5v1z"/>
<path d="M165.3 213.2l2.5 .5-2.5 .5zM190.5 205.8h1l-.5 2.5zM204 217.3l2.5-.5v1zM204 212.4l2.5-.5v1zM215.5 211.9l2.5 .5-2.5 .5zM269.4 216.8l2.5 .5-2.5 .5z"/>
</g>
<g font-size="6.3">
<text x="329.4" y="275.4">BRZ-CON-04-MET08</text>
<text x="345" y="285.6">A3</text>
</g>
<text font-size="5.5" x="298.9" y="263.4">Planos producción metal. Bronze V04</text>
<text font-size="4.1" x="204.2" y="34.8">Detalle patrón rack</text>
<g font-size="3.5">
<text x="34.2" y="9.6">6</text>
<text x="104.2" y="9.6">5</text>
<text x="174.2" y="9.6">4</text>
<text x="244.2" y="9.6">3</text>
<text x="314.2" y="9.6">2</text>
<text x="384.2" y="9.6">1</text>
<text x="327.6" y="21.3">PARTS LIST</text>
<text x="274" y="26.4">QTY</text>
<text x="301.3" y="26.4">PART NUMBER</text>
<text x="361.1" y="26.4">DESCRIPTION</text>
<text x="99" y="32.6">752.00</text>
<text x="276.3" y="31.5">2</text>
<text x="286.1" y="31.5">BRZ-CON-V003-CARTRACK001</text>
<text x="341" y="31.6">Cartela rigidizadora PC. Chapa 2 mm</text>
<text x="7.3" y="38.4">D</text>
<text x="71.2" y="37.2">12.54</text>
<text x="214.9" y="39.1">SCALE 1 / 2</text>
<text x="410.6" y="38.4">D</text>
<text x="315.3" y="46.7">BRZ-CON-V003-CARTRACK001</text>
<text x="201.9" y="52.2" transform="rotate(-90 201.9 52.2)">12.70</text>
<text x="203.7" y="48.4">9.53</text>
<text x="231.5" y="52.7" transform="rotate(-90 231.5 52.7)">9.53</text>
<text x="329.8" y="50.8">SCALE 1 / 2</text>
<text x="196.1" y="54.7" transform="rotate(-90 196.1 54.7)">28.60</text>
<text x="135.1" y="60.2">A</text>
<text x="28.4" y="75.3" transform="rotate(-90 28.4 75.3)">330.00</text>
<text x="190" y="74.8" transform="rotate(-90 190 74.8)">44.50</text>
<text x="379.4" y="76.1">1.50</text>
<text x="394.4" y="76.4" transform="rotate(-90 394.4 76.4)">1.50</text>
<text x="402.3" y="77.9" transform="rotate(-90 402.3 77.9)">49.50</text>
<text x="335.2" y="97.2">136.50</text>
<text x="7.4" y="112.6">C</text>
<text x="410.8" y="112.6">C</text>
<text x="97.9" y="128.5">200.00</text>
<text x="115.5" y="135.5">100.00</text>
<text x="163.6" y="135.7" transform="rotate(-90 163.6 135.7)">50.00</text>
<text x="190.8" y="134.7">77.00</text>
<text x="207.9" y="149.6">90.0°</text>
<text x="240.3" y="167.6">330.00</text>
<text x="85.8" y="177.4" transform="rotate(-90 85.8 177.4)">100.00</text>
<text x="192.3" y="179.6" transform="rotate(-90 192.3 179.6)">408.00</text>
<text x="199.4" y="178.6" transform="rotate(-90 199.4 178.6)">360.00</text>
<text x="7.4" y="186.9">B</text>
<text x="163.6" y="188" transform="rotate(-90 163.6 188)">210.00</text>
<text x="211.2" y="190.1">90.0°</text>
<text x="410.8" y="186.9">B</text>
<text x="99.8" y="214.9">752.00</text>
<text x="221.9" y="213.7">84.00</text>
<text x="234.9" y="218.6">407.00</text>
<text x="87.3" y="228.6">BRZ-CON-04-CTVC001</text>
<text x="95.5" y="232.7">SCALE 1 / 6</text>
<text x="88.8" y="248.5">PARTS LIST</text>
<text x="231.1" y="251.4">DRAWN</text>
<text x="30.7" y="253.6">QTY</text>
<text x="49.8" y="253.6">PART NUMBER</text>
<text x="114.3" y="253.6">DESCRIPTION</text>
<text x="343.2" y="252.3">SIMUMAK</text>
<text x="7.4" y="261.1">A</text>
<text x="33" y="258.7">1</text>
<text x="41" y="258.8">BRZ-CON-04-CTVC002</text>
<text x="83.2" y="258.8">Chapa principal soporte TV central, bandeja y PC.</text>
<text x="83.2" y="263.9">Chapa 2 mm</text>
<text x="410.8" y="261.1">A</text>
<text x="230.9" y="264.6">CHECKED</text>
<text x="300.3" y="274.5">DWG NO:</text>
<text x="231.3" y="278.2">APPROVED</text>
<text x="299.9" y="282.6">REV</text>
<text x="309.7" y="283.3">08</text>
<text x="328.5" y="283">SIZE</text>
<text x="370.9" y="285.1">SHEET 3 OF 22</text>
<text x="34.2" y="289.9">6</text>
<text x="104.2" y="289.9">5</text>
<text x="174.2" y="289.9">4</text>
<text x="244.2" y="289.9">3</text>
<text x="314.2" y="289.9">2</text>
<text x="384.2" y="289.9">1</text>
</g>
<g font-size="3.3">
<text x="58.9" y="145.1">⌀5.50 ↧ 2.00</text>
<text x="129.5" y="172">⌀5.50 ↧ 2.00</text>
</g>
<g font-size="2.7">
<text x="234.5" y="257.1">Adrián Parro</text>
<text x="277.3" y="255.2">20/01/2014</text>
<text x="277" y="268.7">20/01/2014</text>
<text x="234.2" y="270.2">Antonio Garcia</text>
</g>
</svg>
